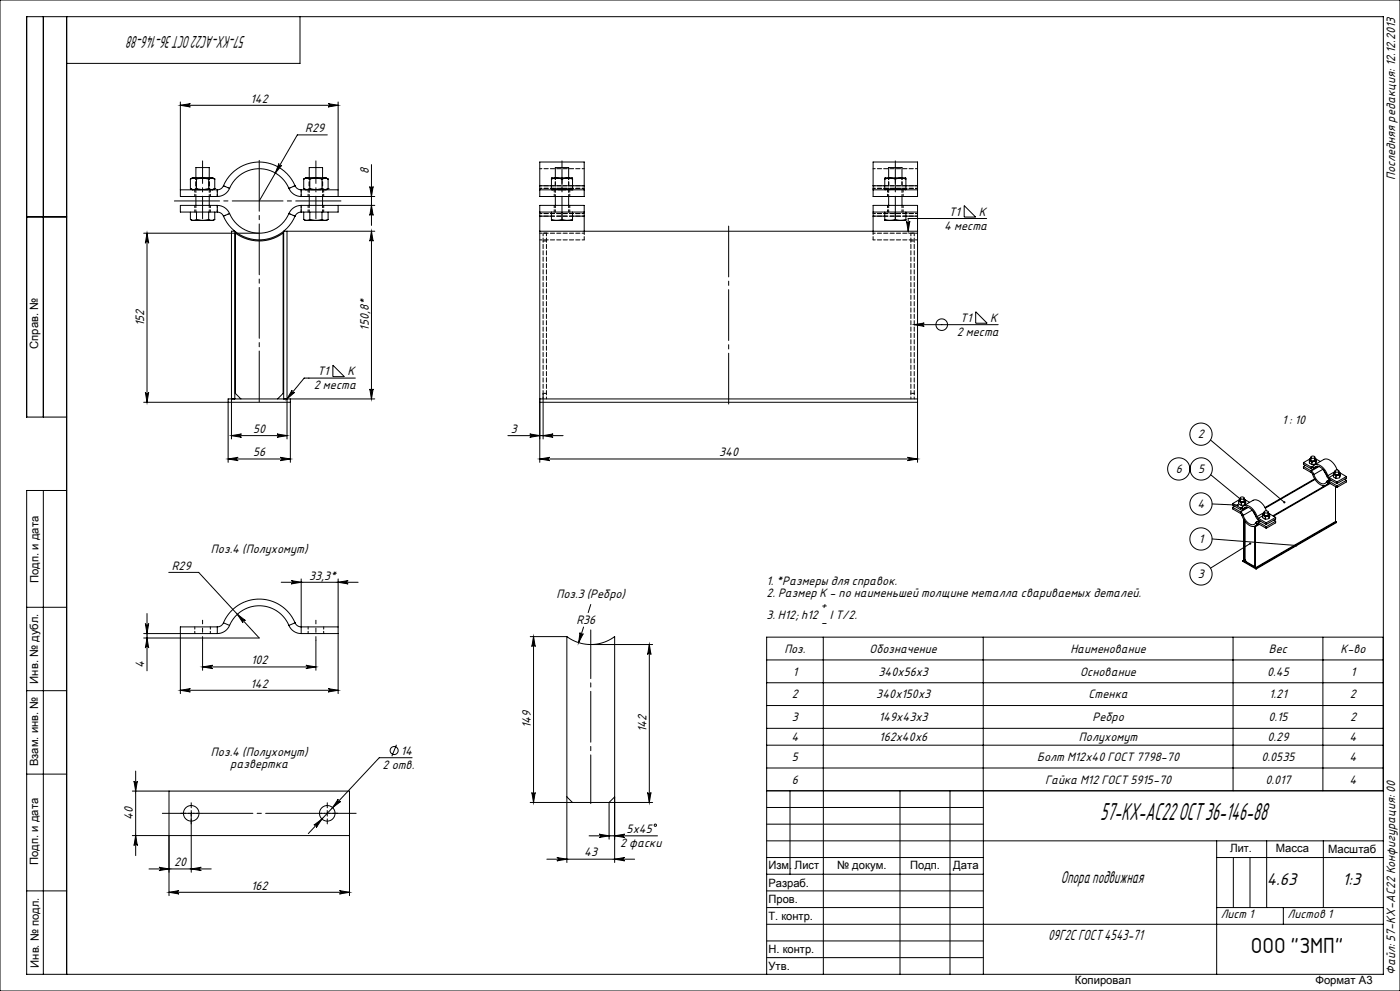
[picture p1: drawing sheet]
<svg xmlns="http://www.w3.org/2000/svg" width="420mm" height="297mm" viewBox="0 0 420 297" stroke-linecap="round" stroke-linejoin="round" font-family="sans-serif">
<g fill="none" stroke="#000" stroke-width=".3">
<path d="M0 0h420v297h-420zM13 5v120M20 5v287M90 5v14h-70M54.1 31.6l3-.5a.5 .5 0 0 0-.5 .5 .5 .5 0 0 0 .5 .5zM54.1 30.6v28.3h11.1M54.1 31.6h47.3M98.4 31.1l3 .5-3 .5a.5 .5 0 0 0 .5-.5 .5 .5 0 0 0-.5-.5zM101.4 30.6v28.3M54.1 56.9h11.1M57.1 53.7a5.3 5.3 0 0 1 3.4-.4h1.1a4.4 4.4 0 0 1 2.8 .4M57.1 53.7a1.62 1.62 0 0 1 1.8 0"/>
<path d="M57.1 56.5a1.62 1.62 0 0 0 1.8 0M57.1 56.5l.7 .4M57.1 53.7v2.8M58.8 53.3v-3.1h4v3.1M58.8 58.9v2.7M58.9 56.5a6.1 6.1 0 0 0 3.7 0M58.9 53.7a6.1 6.1 0 0 1 3.7 0M58.9 53.7v2.8M62.6 56.5a1.62 1.62 0 0 0 1.8 0M62.6 53.7a1.62 1.62 0 0 1 1.8 0M62.6 53.7v2.8M62.8 58.9v2.7"/>
<path d="M64.4 56.5l-.6 .4M64.4 53.7v2.8M65.2 56.9v2M67 55.7a2 2 0 0 1-1.8 1.2M67 55.7a11.7 11.7 0 0 1 10.8-7.1 11.7 11.7 0 0 1 10.7 7.1M67 55.7l1.9 .8M68.9 56.5a4 4 0 0 1-3.7 2.4M68.9 56.5a9.7 9.7 0 0 1 8.9-5.9 9.7 9.7 0 0 1 8.9 5.9M83.7 49a.5 .5 0 0 0 .2 .7 .5 .5 0 0 0 .6-.2l-1.9 2.4zM86.7 56.5a4 4 0 0 0 3.7 2.4M88.5 55.7a2 2 0 0 0 1.9 1.2M88.5 55.7l-1.8 .8"/>
<path d="M90.4 56.9v2M90.4 58.9h22M90.4 56.9h11M91.1 56.5a1.62 1.62 0 0 0 1.8 0M91.1 53.7a1.62 1.62 0 0 1 1.8 0M91.1 53.7a5.3 5.3 0 0 1 3.4-.4h1.1a4.4 4.4 0 0 1 2.8 .4M91.1 56.5l.7 .4M91.1 53.7v2.8M92.8 53.3v-3.1h4v3.1M92.8 58.9v2.7M92.9 53.7a6.1 6.1 0 0 1 3.7 0M92.9 56.5a6.1 6.1 0 0 0 3.7 0"/>
<path d="M92.9 53.7v2.8M96.6 56.5a1.62 1.62 0 0 0 1.8 0M96.6 53.7a1.62 1.62 0 0 1 1.8 0M96.6 53.7v2.8M96.8 58.9v2.7M98.2 40.4h-9l-11.4 19.8M98.4 56.5l-.6 .4M98.4 53.7v2.8M110.9 55.9a.5 .5 0 0 0 .5 .5 .5 .5 0 0 0 .5-.5l-.5 3zM111.4 49.3v18.3M161.9 55.7v1.2M161.9 55.7v-7.1h13.4v7.1"/>
<path d="M161.9 56.9v2h13.4v-2M161.9 56.9h13.4M161.9 55.7h3.5M165.4 53.7l.2-.4h6l.2 .4M165.4 53.7a4.6 4.6 0 0 1 3.2 0M165.4 56.5l.2 .4M165.4 56.5a4.6 4.6 0 0 0 3.2 0M165.4 53.7v2.8M166.6 53.3v-3.1h4v3.1M166.6 58.9v2.7M168.6 53.7a4.6 4.6 0 0 1 3.2 0M168.6 56.5a4.6 4.6 0 0 0 3.2 0"/>
<path d="M168.6 53.7v2.8M170.6 58.9v2.7M171.8 56.5l-.2 .4M171.8 53.7v2.8M171.8 55.7h3.5M175.3 55.7v1.2M261.9 55.7v1.2M261.9 55.7v-7.1h13.4v7.1M261.9 56.9v2h13.4v-2M261.9 56.9h13.4M261.9 55.7h3.5M265.4 56.5l.2 .4"/>
<path d="M265.4 56.5a4.6 4.6 0 0 0 3.2 0M265.4 53.7a4.6 4.6 0 0 1 3.2 0M265.4 53.7l.2-.4h6l.2 .4M265.4 53.7v2.8M266.6 53.3v-3.1h4v3.1M266.6 58.9v2.7M268.6 56.5a4.6 4.6 0 0 0 3.2 0M268.6 53.7a4.6 4.6 0 0 1 3.2 0M268.6 53.7v2.8M270.6 58.9v2.7M271.8 56.5l-.2 .4M271.8 53.7v2.8"/>
<path d="M271.8 55.7h3.5M275.3 55.7v1.2M8 65h12M43.1 69.9h34.7M44.1 69.9l.5 3a.5 .5 0 0 0-.5-.5 .5 .5 0 0 0-.5 .5zM44.1 69.9v50.7M57.1 65.8l.9 .3M57.1 63.6v2.2M58 66.1h2.8M58.9 65.8l-.9 .3M58.9 65.8l1.9 .3M58.9 63.6v2.2"/>
<path d="M60.8 66.1h2.7M62.6 65.8l.9 .3M62.6 65.8l-1.8 .3M62.6 63.6v2.2M64.4 65.8l-.9 .3M64.4 63.6v2.2M65.2 63.6a2 2 0 0 1 1.8 1.2M65.2 61.6a4 4 0 0 1 3.7 2.4M65.2 61.6h-11.1v2h11.1M65.2 61.6v2M67 64.8a11.7 11.7 0 0 0 10.8 7.1 11.7 11.7 0 0 0 10.7-7.1M68.9 64a9.7 9.7 0 0 0 8.9 5.9 9.7 9.7 0 0 0 8.9-5.9"/>
<path d="M68.9 64l-1.9 .8M86.1 69.3v62.3M86.7 64l1.8 .8M90.4 61.6a4 4 0 0 0-3.7 2.4M90.4 63.6a2 2 0 0 0-1.9 1.2M90.4 61.6v2M90.4 61.6h22M91.1 65.8l.9 .3M91.1 63.6v2.2M92 66.1h2.8M92.9 65.8l-.9 .3M92.9 65.8l1.9 .3"/>
<path d="M92.9 63.6v2.2M94.8 66.1h2.7M96.6 65.8l-1.8 .3M96.6 65.8l.9 .3M96.6 63.6v2.2M98.4 65.8l-.9 .3M98.4 63.6v2.2M101.4 61.6v2h-11M111.4 69.3v50.3M111.4 69.3l.5 3a.5 .5 0 0 0-.5-.5 .5 .5 0 0 0-.5 .5zM111.4 61.6l.5 3a.5 .5 0 0 0-.5-.5 .5 .5 0 0 0-.5 .5zM112.4 69.3h-27.3v50.3"/>
<path d="M161.9 63.6v1.2M161.9 64.8v4.5M161.9 63.6v-2h13.4v2M161.9 69.3v69.3M161.9 69.3h113.4M161.9 63.6h13.4M161.9 64.8h3.5M165.4 65.8l1.6 .3M165.4 65.8v.3h1.6M165.4 63.6v2.2M167 66.1h3.2M168.6 65.8l-1.6 .3"/>
<path d="M168.6 65.8l1.6 .3M168.6 63.6v2.2M171.8 65.8l-1.6 .3M171.8 65.8v.3h-1.6M171.8 63.6v2.2M171.8 64.8h3.5M175.3 63.6v1.2M175.3 64.8v4.5M261.9 63.6v1.2M261.9 64.8v4.5M261.9 63.6v-2h13.4v2M261.9 63.6h13.4"/>
<path d="M261.9 64.8h3.5M265.4 65.8l1.6 .3M265.4 65.8v.3h1.6M265.4 63.6v2.2M267 66.1h3.2M268.6 65.8l-1.6 .3M268.6 65.8l1.6 .3M268.6 63.6v2.2M271.8 65.8l-1.6 .3M271.8 65.8v.3h-1.6M271.8 63.6v2.2M271.8 64.8h3.5"/>
<path d="M272 66.3a.5 .5 0 0 0 .5 .5 .5 .5 0 0 0 .5-.5l-.5 3zM275.3 63.6v1.2M275.3 64.8v4.5M275.3 69.3v69.3M289.3 61.6l3.4 3.5h-3.4zM296 65.5h-23.5v3.8M274.3 97.3l3-.5a.5 .5 0 0 0-.5 .5 .5 .5 0 0 0 .5 .5zM274.3 97.3h25.2M292.7 93.4l3.5 3.5h-3.5zM43.6 117.6a.5 .5 0 0 0 .5 .4 .5 .5 0 0 0 .5-.4l-.5 3zM70.4 119.6v-50.3h-1v62.3M72.3 119.6l-1.7-1.7v-48.1a12 12 0 0 0 14.3 0v48.1l-1.6 1.7"/>
<path d="M87.1 119.6v19M87.6 116.9a.5 .5 0 0 0 .1 .7 .5 .5 0 0 0 .7 0l-2.3 2zM99.9 109.4l3.4 3.5h-3.4zM106.6 113.3h-15.3l-5.2 6.3M110.9 116.6a.5 .5 0 0 0 .5 .4 .5 .5 0 0 0 .5-.4l-.5 3zM112.4 119.6h-44v19M161.9 119.6h113.4M162.9 117.9v13.7M20 125h-12v-120h407v287h-407v-145h12M68.4 137.6l3-.5a.5 .5 0 0 0-.4 .5 .5 .5 0 0 0 .4 .5zM68.4 137.6h18.7M69.4 130.6l3-.5a.5 .5 0 0 0-.4 .5 .5 .5 0 0 0 .4 .5z"/>
<path d="M69.4 130.6h16.7M83.1 130.1l3 .5-3 .5a.5 .5 0 0 0 .5-.5 .5 .5 0 0 0-.5-.5zM84.1 137.1l3 .5-3 .5a.5 .5 0 0 0 .5-.5 .5 .5 0 0 0-.5-.5zM87.1 120.6h-44M152.4 130.6h16.5M158.9 130.1l3 .5-3 .5a.5 .5 0 0 0 .5-.5 .5 .5 0 0 0-.5-.5zM161.9 137.6h113.4M161.9 120.6h113.4M161.9 137.6l3-.5a.5 .5 0 0 0-.4 .5 .5 .5 0 0 0 .4 .5zM162.9 130.6l3-.5a.5 .5 0 0 0-.4 .5 .5 .5 0 0 0 .4 .5zM272.3 137.1l3 .5-3 .5a.5 .5 0 0 0 .4-.5 .5 .5 0 0 0-.4-.5zM363.1 131.9l22.2 18.6"/>
<path d="M391 139.8v.5l2.4 1.3M391 139.8l2.4 1.4M391 138.7v.4l2.4 1.4M391 138.7l2.4 1.3M391.6 139.5l-.6 .3M392.8 138l.8 .5M392.8 138v.7l.8 .5M393 137.5l-2 1.2M393.3 137.4a.51 .51 0 0 0-.3 .7 .51 .51 0 0 0 .7 .2h.4a.48 .48 0 0 0 .6-.3 .48 .48 0 0 0-.2-.6M393.3 137.4l-.5 .6M393.3 137v.9l.6 .2 .5-.2 .1-.9M393.3 136.9l.5-.2a.44 .44 0 0 1 .6 .1 .44 .44 0 0 1-.1 .6 .44 .44 0 0 1-.6 0l-.4-.2z"/>
<path d="M393.6 138.5v.7M393.8 139.9a1.72 1.72 0 0 1 2.9 .1l1.1 1.3 .5 1.3M393.8 139.9l-.4 .1M393.8 139.9l.4 .5M393.9 139.7l-.5 .3M394.3 139.3l2.8-1.6a3.4 3.4 0 0 1 3.8 2.6l.2 .5M394.5 137.4l.4 .3M394.5 137.4l1.6 .9M394.6 138.3l-1 .2M394.6 139l-1 .2M394.6 138.3v.7M394.9 137.7l-.3 .6"/>
<path d="M394.9 137.7l-.3 1.3M395.3 139.7l-1.1 .7M395.4 139.7l-1.4 .9M395.7 139.8l-2.3 1.4M13 147v145M363.2 142.3l8.9 7.3M363.6 151l7.8 .4M369.8 150.9l2.4 1.4M369.8 150.9v.5l2.4 1.3M369.8 152v.5l2.4 1.4M369.8 152l2.4 1.4M370.4 151.7l-.6 .3"/>
<path d="M371.6 150.3l.8 .4M371.6 150.3v.7l.8 .4M371.8 149.8l-2 1.1M372.1 149.3v.8l.6 .3 .5-.3 .1-.8M372.1 149.1l.5-.2a.44 .44 0 0 1 .6 .2 .44 .44 0 0 1-.1 .6 .44 .44 0 0 1-.6-.1l-.4-.2zM372.2 153.9l.4 .5M372.2 153.4l.8 1M372.2 152.3v.4M372.2 153.4v.5M372.4 150.7v.7M372.6 152.2a1.72 1.72 0 0 1 2.9 0l1.1 1.3 .5 1.3M372.6 152.2l-.4 .1"/>
<path d="M372.6 154.4a4 4 0 0 0 3.8 3.3l.7-.7M372.6 152.2l.4 .4M372.6 154.4h.4M372.7 152l-.5 .3M373 152.6a1.56 1.56 0 0 1 2.6 .3l1.1 1.9M373 152.6l-.4 .3-.4-.2M373 154.4a3.3 3.3 0 0 0 3.2 2.8l.5-.6M373.1 155.8l.2 .1v12.4l.4-.3M373.1 155.8v12.3M373.1 151.6l2.8-1.6a3.4 3.4 0 0 1 3.8 2.5l.2 .6M373.2 155.8h-.1M373.3 149.7l1.6 .9"/>
<path d="M373.4 150.6l-1 .1M373.4 151.3l-1 .1M373.4 150.6v.7M373.5 156.3v11.4l.4 .7 2.3 1.3 .2-.1M373.7 149.9l-.4-.3a.53 .53 0 0 1 .2 .8 .53 .53 0 0 1-.8 .1h-.2a.51 .51 0 0 1-.7-.2 .51 .51 0 0 1 .3-.7l-.5 .7M373.7 149.9l-.3 .7M373.7 149.9l-.3 1.4M374 152l-1 .6M374.2 152l-1.4 .8M374.5 152.1l-2.3 1.3M375.6 152.9l-2.6 1.5M375.9 153.2l.7 1.2"/>
<path d="M376.4 153.9l-.1 .1M376.4 157.8h-.1M376.5 154.1h-.1M376.6 157.9l-.2-.2v12.3M376.7 154.8l.8 1M376.7 156.6l.4 .4M376.7 154.8h.4M377.1 154.8l.4 .5M377.3 156.9l-.2 .1M377.5 157h-.4M377.5 156.5l-.5-.1-.3 .2M377.5 155.3l2.4 1.4"/>
<path d="M377.5 155.8l2.4 1.4M377.5 155.3v.5M377.5 156.5v.5M377.5 157l2.4 1.3M377.5 156.5l2.4 1.3M377.6 157l-1 .6M377.7 156l-.8 .4M377.8 157.2l-1.2 .7M378.1 156.2l-.6 .3M378.8 154.4l.8 .5M378.8 154.4v.7l.8 .5M378.8 154.6l-1.3 .7"/>
<path d="M379.3 153.8a.51 .51 0 0 0-.3 .7 .51 .51 0 0 0 .7 .2h.4a.48 .48 0 0 0 .6-.3 .48 .48 0 0 0-.2-.6M379.3 153.8l-.5 .6M379.3 153.4v.9l.6 .2 .5-.2 .1-.9M379.3 153.6l-2.2 1.2M379.3 153.3l.5-.2a.44 .44 0 0 1 .6 .1 .44 .44 0 0 1-.1 .6 .44 .44 0 0 1-.6 0l-.4-.2zM379.6 154.9v.7M379.9 156.7v.5M379.9 157.8v.5M380.5 153.8l.4 .3M380.5 153.8l2.2 1.3M380.6 154.7l-1 .2M380.6 155.4l-1 .2"/>
<path d="M380.6 154.7v.7M380.9 154.1l-.3 .6M380.9 154.1l-.3 1.3M382.1 155.9l.6 .3M382.7 156.2l-2.8 1.6M382.7 155.1l-2.8 1.6M382.7 155.1v.5l-2.8 1.6M382.7 156.2v.5l-2.8 1.6M393.4 141.6l.4 .6M393.4 141.2l.8 1M393.4 140v.5M393.4 141.2v.4"/>
<path d="M393.8 142.2a4 4 0 0 0 3.8 3.3l.7-.7M393.8 142.2h.4M394.2 142.2a3.3 3.3 0 0 0 3.2 2.7l.5-.5M394.2 140.4a1.56 1.56 0 0 1 2.6 .2l1.1 1.9M394.2 140.4l-.3 .2-.5-.1M394.4 143.5l-14.9 8.6M394.5 143.7l-14.9 8.6M396.9 140.7l-2.7 1.5M396.9 145.5v.4M397.1 141l.7 1.1M397.6 145.5l-15.7 9.1M397.9 142.5l.8 1.1"/>
<path d="M397.9 144.4l.4 .4M397.9 142.5l.4 .1M398.3 142.6l.4 .5M398.6 144.7l-.3 .1M398.7 144.2l-.4-.1-.4 .3M398.7 144.7l-.4 .1M398.7 144.7l2.4 1.4M398.7 143.1v.5M398.7 144.2v.5M398.7 144.2l2.4 1.4M398.7 143.1l2.4 1.4M398.7 143.6l2.4 1.3"/>
<path d="M398.8 144.8l-1 .6M398.9 143.7l-.8 .5M399 144.9l-16.9 9.8M399.3 143.9l-.6 .3M400 142.2l.8 .4M400 142.2v.7l.8 .4M400 142.3l-1.3 .8M400.5 141.2v.9l.6 .2 .6-.3v-.8M400.5 141.3l-2.2 1.3M400.5 141l.5-.2a.44 .44 0 0 1 .6 .2 .44 .44 0 0 1-.1 .6 .44 .44 0 0 1-.6-.1l-.3-.1zM400.7 156.3l-24.1 13.9v-12.3M400.7 145.8v10.5"/>
<path d="M400.7 156.3l.2 .1M400.8 142.6v.7M400.9 156.4l-24.1 13.9M400.9 156.4v.3l-24.1 13.8M401.1 144.5v.4M401.1 145.6v.5M401.7 141.6l2.2 1.2M401.9 142.5l-1.1 .1M401.9 143.2l-1.1 .1M401.9 142.5v.7M402.1 141.9l-.4-.4a.53 .53 0 0 1 .2 .8 .53 .53 0 0 1-.8 .2h-.1a.51 .51 0 0 1-.7-.3 .51 .51 0 0 1 .2-.7l-.5 .7M402.1 141.9l-.2 .6"/>
<path d="M402.1 141.9l-.2 1.3M403.3 143.6l.6 .4M403.9 144l-2.8 1.6M403.9 144v.5l-2.8 1.6M403.9 142.8v.5l-2.8 1.6M403.9 142.8l-2.8 1.7M50.6 171.5h9l18.2 19.7h-34.7M84.4 174.5h23M87.4 174l3 .5-3 .5a.5 .5 0 0 0 .4-.5 .5 .5 0 0 0-.4-.5zM90.4 173.5v16.4M101.4 174.5l3-.5a.5 .5 0 0 0-.4 .5 .5 .5 0 0 0 .4 .5zM101.4 173.5v34.4"/>
<path d="M363.6 161.5l25.2 2M372.9 168l3.9 2.3M372.9 168v.3l3.9 2.2M373.1 167.9l-.2 .1M375.1 162.9l-12 7.4M376.8 170.3v.2M8 182h12M43.1 189.9h22.1M43.6 186.9a.5 .5 0 0 0 .5 .5 .5 .5 0 0 0 .5-.5l-.5 3zM44.1 183.9v17.1M44.1 191.2l.5 3a.5 .5 0 0 0-.5-.5 .5 .5 0 0 0-.5 .5zM60.8 199.9l3-.5a.5 .5 0 0 0-.5 .5 .5 .5 0 0 0 .5 .5z"/>
<path d="M60.8 191.9v9M60.8 199.9h34M65.2 187.9h-11.1v20M65.2 187.9v2M67 186.7a2 2 0 0 1-1.8 1.2M67 186.7a11.7 11.7 0 0 1 10.8-7.2 11.7 11.7 0 0 1 10.7 7.2M67 186.7l1.9 .7M68.9 187.4a4 4 0 0 1-3.7 2.5M68.9 187.4a9.7 9.7 0 0 1 8.9-5.9 9.7 9.7 0 0 1 8.9 5.9M71.2 184.1l2.4 1.9a.5 .5 0 0 0-.7 0 .5 .5 0 0 0 0 .7zM86.7 187.4a4 4 0 0 0 3.7 2.5M88.5 186.7a2 2 0 0 0 1.9 1.2h11"/>
<path d="M88.5 186.7l-1.8 .7M90.4 189.9h11M91.8 199.4l3 .5-3 .5a.5 .5 0 0 0 .4-.5 .5 .5 0 0 0-.4-.5zM94.8 191.9v9M159.1 190.8h11M160.1 190.8v49.7M160.1 190.8l.5 3a.5 .5 0 0 0-.5-.5 .5 .5 0 0 0-.5 .5zM170.1 190.8a12 12 0 0 0 14.3 0v67.7M170.1 190.8v67.7M174 189.6a.5 .5 0 0 0 .3 .6 .5 .5 0 0 0 .7-.3l-1.4 2.7zM175.1 187.9l-1.5 4.7M177.2 181.2l-.8 2.4"/>
<path d="M177.2 193.2h18.6M194.8 193.2v47.3M194.8 193.2l.5 3a.5 .5 0 0 0-.5-.5 .5 .5 0 0 0-.5 .5zM230 197.8h185M247 191v101M295 191v101M369.9 191v46M396.9 191v46M415 191h-185v101M8 207h12M54.1 206.9l3-.5a.5 .5 0 0 0-.5 .5 .5 .5 0 0 0 .5 .5zM54.1 206.9h47.3"/>
<path d="M98.4 206.4l3 .5-3 .5a.5 .5 0 0 0 .5-.5 .5 .5 0 0 0-.5-.5zM230 204.6h185M230 211.4h185M230 218.3h185M8 232h12M39.7 237.1h65.1v31.3M40.2 234.1a.5 .5 0 0 0 .5 .5 .5 .5 0 0 0 .5-.5l-.5 3zM40.7 231.1v25.3M50.7 237.1v31.3M101.5 239.5a.5 .5 0 0 0 0 .7 .5 .5 0 0 0 .7 0l-2.4 1.8zM118.9 223.2l-1.3 3.5M123.6 227.1h-9.8l-21.3 22.7"/>
<path d="M159.6 237.5a.5 .5 0 0 0 .5 .5 .5 .5 0 0 0 .5-.5l-.5 3zM170.1 238.8l1.6 1.7M184.4 238.8l-1.7 1.7v11M194.3 237.5a.5 .5 0 0 0 .5 .5 .5 .5 0 0 0 .5-.5l-.5 3zM230 237h185M230 223.3h185M230 230.2h185M237 237v25M270 237v55M285 237v55M40.7 250.4l.5 3a.5 .5 0 0 0-.5-.5 .5 .5 0 0 0-.5 .5zM47.7 259.9l3 .5-3 .5a.5 .5 0 0 0 .5-.5 .5 .5 0 0 0-.5-.5z"/>
<path d="M56.5 243.8h1.7M57.4 242.9v18.5M94.2 247.3l2.4-1.8-1.7 2.5a.5 .5 0 0 0 0-.7 .5 .5 0 0 0-.7 0zM97.3 243.8h1.7M98.2 242.9v1.7M104.8 250.4h-65.1M159.1 240.5h36.7M164.1 257.5h26.3M167.1 257l3 .5-3 .5a.5 .5 0 0 0 .4-.5 .5 .5 0 0 0-.4-.5zM176.7 250.5h20.6M179.7 250l3 .5-3 .5a.5 .5 0 0 0 .5-.5 .5 .5 0 0 0-.5-.5zM184.4 257.5l3-.5a.5 .5 0 0 0-.5 .5 .5 .5 0 0 0 .5 .5z"/>
<path d="M184.4 250.5l3-.5a.5 .5 0 0 0-.5 .5 .5 .5 0 0 0 .5 .5zM230 257h65M230 242h65M230 247h65M230 252h185M365 252v40M365 257h50M370 257v15M375 257v15M380 252v20M397 252v20M8 267h12"/>
<path d="M44.7 260.4h18.7M50.7 267.4h54.1M50.7 267.4l3-.5a.5 .5 0 0 0-.5 .5 .5 .5 0 0 0 .5 .5zM57.4 260.4l3-.5a.5 .5 0 0 0-.5 .5 .5 .5 0 0 0 .5 .5zM101.8 266.9l3 .5-3 .5a.5 .5 0 0 0 .5-.5 .5 .5 0 0 0-.5-.5zM230 262h65M230 267h65M230 272h65M230 277h185M365 272h50M385 272v5M230 282h65"/>
<path d="M230 287h65"/>
<circle cx="282.5" cy="97.3" r="1.74"/>
<circle cx="360.3" cy="130.1" r="3.3"/>
<circle cx="353.6" cy="140.5" r="3.3"/>
<circle cx="360.3" cy="151" r="3.3"/>
<circle cx="360.4" cy="140.5" r="3.3"/>
<circle cx="360.3" cy="172" r="3.3"/>
<circle cx="360.3" cy="161.5" r="3.3"/>
<circle cx="118.2" cy="224.9" r="1.2"/>
<circle cx="57.4" cy="243.8" r="2.33"/>
<circle cx="98.2" cy="243.8" r="2.33"/>
<circle cx="196.6" cy="247.3" r=".34"/>
</g>
<path d="M55.7 243.8h-1.5M57.4 242.1v-1.5M57.4 245.4v1.5M59 243.8h1.5M96.5 243.8h-1.5M98.2 242.1v-1.5M98.2 245.4v1.5M99.8 243.8h1.5" fill="none" stroke="#000" stroke-width=".3" stroke-dasharray="15.2 1.3 1.3 1.3"/>
<path d="M218.6 67.3v54.3" fill="none" stroke="#000" stroke-width=".3" stroke-dasharray="15.2 1.3 1.3 1.3" stroke-dashoffset="-.5"/>
<path d="M60.8 65.6v-17.4M94.8 65.6v-17.4M168.6 65.6v-17.4M268.6 65.6v-17.4" fill="none" stroke="#000" stroke-width=".3" stroke-dasharray="15.2 1.3 1.3 1.3" stroke-dashoffset="8.5"/>
<path d="M106.8 243.8h-58.1" fill="none" stroke="#000" stroke-width=".3" stroke-dasharray="15.2 1.3 1.3 1.3" stroke-dashoffset="7.1"/>
<path d="M177.2 240.8v-52" fill="none" stroke="#000" stroke-width=".3" stroke-dasharray="15.2 1.3 1.3 1.3" stroke-dashoffset=".6"/>
<path d="M60.8 191.9v-6M94.8 191.9v-6" fill="none" stroke="#000" stroke-width=".3" stroke-dasharray="15.2 1.3 1.3 1.3" stroke-dashoffset="14.1"/>
<path d="M77.8 47v74.6" fill="none" stroke="#000" stroke-width=".3" stroke-dasharray="15.2 1.3 1.3 1.3" stroke-dashoffset="-1.1"/>
<path d="M52.3 60.2h50" fill="none" stroke="#000" stroke-width=".3" stroke-dasharray="15.2 1.3 1.3 1.3" stroke-dashoffset="1.7"/>
<g fill="#000">
<path d="M83.7 49l-1.1 2.9 1.9-2.4a.5 .5 0 0 1-.6 .2 .5 .5 0 0 1-.2-.7zM54.1 31.6l3-.5a.5 .5 0 0 0-.5 .5 .5 .5 0 0 0 .5 .5zM98.4 31.1l3 .5-3 .5a.5 .5 0 0 0 .5-.5 .5 .5 0 0 0-.5-.5zM68.4 137.6l3-.5a.5 .5 0 0 0-.4 .5 .5 .5 0 0 0 .4 .5zM84.1 137.1l3 .5-3 .5a.5 .5 0 0 0 .5-.5 .5 .5 0 0 0-.5-.5zM161.9 137.6l3-.5a.5 .5 0 0 0-.4 .5 .5 .5 0 0 0 .4 .5zM272.3 137.1l3 .5-3 .5a.5 .5 0 0 0 .4-.5 .5 .5 0 0 0-.4-.5zM54.1 206.9l3-.5a.5 .5 0 0 0-.5 .5 .5 .5 0 0 0 .5 .5zM98.4 206.4l3 .5-3 .5a.5 .5 0 0 0 .5-.5 .5 .5 0 0 0-.5-.5zM71.2 184.1l1.7 2.6a.5 .5 0 0 1 0-.7 .5 .5 0 0 1 .7 0zM94.2 247.3a.5 .5 0 0 1 .7 0 .5 .5 0 0 1 0 .7l1.7-2.5zM101.5 239.5l-1.7 2.5 2.4-1.8a.5 .5 0 0 1-.7 0 .5 .5 0 0 1 0-.7zM50.7 267.4l3-.5a.5 .5 0 0 0-.5 .5 .5 .5 0 0 0 .5 .5zM101.8 266.9l3 .5-3 .5a.5 .5 0 0 0 .5-.5 .5 .5 0 0 0-.5-.5zM174 189.6l-.4 3 1.4-2.7a.5 .5 0 0 1-.7 .3 .5 .5 0 0 1-.3-.6z"/>
<path d="M111.4 69.3l.5 3a.5 .5 0 0 0-.5-.5 .5 .5 0 0 0-.5 .5zM110.9 116.6a.5 .5 0 0 0 .5 .4 .5 .5 0 0 0 .5-.4l-.5 3zM110.9 55.9a.5 .5 0 0 0 .5 .5 .5 .5 0 0 0 .5-.5l-.5 3zM111.4 61.6l.5 3a.5 .5 0 0 0-.5-.5 .5 .5 0 0 0-.5 .5zM43.6 186.9a.5 .5 0 0 0 .5 .5 .5 .5 0 0 0 .5-.5l-.5 3zM44.1 191.2l.5 3a.5 .5 0 0 0-.5-.5 .5 .5 0 0 0-.5 .5zM40.2 234.1a.5 .5 0 0 0 .5 .5 .5 .5 0 0 0 .5-.5l-.5 3zM40.7 250.4l.5 3a.5 .5 0 0 0-.5-.5 .5 .5 0 0 0-.5 .5zM194.8 193.2l.5 3a.5 .5 0 0 0-.5-.5 .5 .5 0 0 0-.5 .5zM194.3 237.5a.5 .5 0 0 0 .5 .5 .5 .5 0 0 0 .5-.5l-.5 3z"/>
<path d="M43.6 117.6a.5 .5 0 0 0 .5 .4 .5 .5 0 0 0 .5-.4l-.5 3zM44.1 69.9l.5 3a.5 .5 0 0 0-.5-.5 .5 .5 0 0 0-.5 .5zM159.6 237.5a.5 .5 0 0 0 .5 .5 .5 .5 0 0 0 .5-.5l-.5 3zM160.1 190.8l.5 3a.5 .5 0 0 0-.5-.5 .5 .5 0 0 0-.5 .5z"/>
<path d="M87.6 116.9a.5 .5 0 0 0 .1 .7 .5 .5 0 0 0 .7 0l-2.3 2zM272 66.3a.5 .5 0 0 0 .5 .5 .5 .5 0 0 0 .5-.5l-.5 3zM274.3 97.3l3-.5a.5 .5 0 0 0-.5 .5 .5 .5 0 0 0 .5 .5zM385.1 150.3v.5h.5l-.3-.3 .3 .3-.1-.5zM371.9 149.3v.5l.4 .1-.2-.3 .3 .2v-.4zM371.1 151.2l.1 .5 .4-.2 .1-.1h-.3h.3l-.2-.3zM388.6 163.3v.4h.5l.1-.2h-.4h.4l-.2-.3zM374.8 162.7a.33 .33 0 0 0 0 .4 .33 .33 0 0 0 .4 .1 .33 .33 0 0 0 .1-.5l-.2 .2 .2-.2z"/>
<path d="M69.4 130.6l3-.5a.5 .5 0 0 0-.4 .5 .5 .5 0 0 0 .4 .5zM83.1 130.1l3 .5-3 .5a.5 .5 0 0 0 .5-.5 .5 .5 0 0 0-.5-.5zM167.1 257l3 .5-3 .5a.5 .5 0 0 0 .4-.5 .5 .5 0 0 0-.4-.5zM184.4 257.5l3-.5a.5 .5 0 0 0-.5 .5 .5 .5 0 0 0 .5 .5zM179.7 250l3 .5-3 .5a.5 .5 0 0 0 .5-.5 .5 .5 0 0 0-.5-.5zM184.4 250.5l3-.5a.5 .5 0 0 0-.5 .5 .5 .5 0 0 0 .5 .5z"/>
<path d="M162.9 130.6l3-.5a.5 .5 0 0 0-.4 .5 .5 .5 0 0 0 .4 .5zM158.9 130.1l3 .5-3 .5a.5 .5 0 0 0 .5-.5 .5 .5 0 0 0-.5-.5zM101.4 174.5l3-.5a.5 .5 0 0 0-.4 .5 .5 .5 0 0 0 .4 .5zM87.4 174l3 .5-3 .5a.5 .5 0 0 0 .4-.5 .5 .5 0 0 0-.4-.5zM91.8 199.4l3 .5-3 .5a.5 .5 0 0 0 .4-.5 .5 .5 0 0 0-.4-.5zM60.8 199.9l3-.5a.5 .5 0 0 0-.5 .5 .5 .5 0 0 0 .5 .5zM57.4 260.4l3-.5a.5 .5 0 0 0-.5 .5 .5 .5 0 0 0 .5 .5zM47.7 259.9l3 .5-3 .5a.5 .5 0 0 0 .5-.5 .5 .5 0 0 0-.5-.5z"/>
</g>
<path d="M57.8 56.9h6M57.8 53.3h6M91.8 56.9h6M91.8 53.3h6M162.9 72.2h1M163.9 69.8h-1M273.3 72.2h1M274.3 69.8h-1M163.9 117.9h-1M274.3 117.9h-1" fill="none" stroke="#000" stroke-width=".3" stroke-dasharray="1.3 .6" stroke-dashoffset=".5"/>
<path d="M57.1 56.5h.1M58.9 53.7l-.4-.2M58.9 56.5h.1M62.6 56.5h.1M64.4 56.5h.1M64.4 53.7l-.4-.2M91.1 56.5h.1M92.9 56.5h.1M96.6 56.5h.1M98.4 56.5h.1M165.6 56.9h.1M171.6 56.9h.1" fill="none" stroke="#000" stroke-width=".3" stroke-dasharray="1.3 .6"/>
<g fill="none" stroke="#000" stroke-width=".3" stroke-dasharray="1.3 .6" stroke-dashoffset=".6">
<path d="M58.4 56.9v2M63.1 58.9v-2M65.2 58.9v-2M68.9 56.5l-1.9-.8M86.7 56.5l1.8-.8M90.4 58.9v-2M92.4 56.9v2M97.1 58.9v-2M161.9 56.5h13.4M161.9 55.7h13.4M166.3 56.9v2M170.9 58.9v-2"/>
<path d="M175.3 50.6h-13.4M261.9 56.5h13.4M261.9 55.7h13.4M266.3 56.9v2M270.9 58.9v-2M275.3 50.6h-13.4M58.4 61.6v2M58.8 61.6v2M62.8 63.6v-2M63.1 63.6v-2M65.2 61.6v2M68.9 64l-1.9 .8"/>
<path d="M86.7 64l1.8 .8M90.4 61.6v2M92.4 61.6v2M92.8 61.6v2M96.8 63.6v-2M97.1 63.6v-2M161.9 71.9h13.4M161.9 69.9h13.4M166.3 61.6v2M166.6 61.6v2M170.6 63.6v-2M170.9 63.6v-2"/>
<path d="M175.3 64h-13.4M175.3 64.8h-13.4M261.9 71.9h13.4M261.9 69.9h13.4M266.3 61.6v2M266.6 61.6v2M270.6 63.6v-2M270.9 63.6v-2M275.3 64h-13.4M275.3 64.8h-13.4M58.4 187.9v2M63.1 189.9v-2"/>
<path d="M92.4 187.9v2M97.1 189.9v-2"/>
</g>
<g fill="none" stroke="#000" stroke-width=".3" stroke-dasharray="1.3 .6" stroke-dashoffset=".7">
<path d="M58.8 53.3v3.6M58.8 53.3v5.6M62.8 56.9v-3.6M62.8 58.9v-5.6M92.8 53.3v3.6M92.8 53.3v5.6M96.8 56.9v-3.6M96.8 58.9v-5.6M166.6 53.3v3.6M166.6 53.3v5.6M170.6 56.9v-3.6M170.6 58.9v-5.6"/>
<path d="M266.6 53.3v3.6M266.6 53.3v5.6M270.6 56.9v-3.6M270.6 58.9v-5.6"/>
</g>
<path d="M57.1 56.5l.7 .4M57.8 53.3l-.7 .4M63.8 56.9l.6-.4M64.4 53.7l-.6-.4M91.1 56.5l.7 .4M91.8 53.3l-.7 .4M97.8 56.9l.6-.4M98.4 53.7l-.6-.4M162.9 69.8v48.1M163.9 69.8v48.1M273.3 69.8v48.1M274.3 69.8v48.1" fill="none" stroke="#000" stroke-width=".3" stroke-dasharray="1.3 .6" stroke-dashoffset=".4"/>
<path d="M165.6 56.9h3M168.6 56.9h3" fill="none" stroke="#000" stroke-width=".3" stroke-dasharray="1.3 .6" stroke-dashoffset=".1"/>
<path d="M162.9 117.9v1.7M163.9 117.9v1.7M273.3 117.9v1.7M274.3 117.9v1.7" fill="none" stroke="#000" stroke-width=".3" stroke-dasharray="1.3 .6" stroke-dashoffset=".8"/>
<path d="M165.4 55.7h6.4M265.4 55.7h6.4M171.8 64.8h-6.4M175.3 69.3v2.6M261.9 69.3v2.6M271.8 64.8h-6.4" fill="none" stroke="#000" stroke-width=".3" stroke-dasharray="1.3 .6" stroke-dashoffset=".3"/>
<text font-size="7.3" x="330.1" y="245.9">57-КХ-АС22 ОСТ 36-146-88</text>
<text font-size="6.3" x="375.2" y="285.5">ООО &quot;ЗМП&quot;</text>
<g font-size="5.1">
<text x="73.7" y="10.7" transform="rotate(-180 73.7 10.7)">57-КХ-АС22 ОСТ 36-146-88</text>
<text x="318.3" y="264.5">Опора подвижная</text>
<text x="380.1" y="265.3">4.63</text>
<text x="402.8" y="265.3">1:3</text>
</g>
<text font-size="4.4" x="314.4" y="281.8">09Г2С ГОСТ 4543-71</text>
<g font-size="3.7">
<text x="75.2" y="30.7">142</text>
<text x="91.6" y="39.6">R29</text>
<text x="110.6" y="52" transform="rotate(-90 110.6 52)">8</text>
<text x="418.5" y="54.1" transform="rotate(-90 418.5 54.1)">Последняя редакция: 12.12.2013</text>
<text x="284.6" y="64.7">Т1</text>
<text x="293.6" y="64.7">К</text>
<text x="283.3" y="68.8">4 места</text>
<text x="43.3" y="97.7" transform="rotate(-90 43.3 97.7)">152</text>
<text x="110.6" y="99.1" transform="rotate(-90 110.6 99.1)">150,8*</text>
<text x="287" y="100.7">2 места</text>
<text x="288.1" y="96.5">Т1</text>
<text x="297.1" y="96.5">К</text>
<text x="95.2" y="112.5">Т1</text>
<text x="104.2" y="112.5">К</text>
<text x="94.2" y="116.7">2 места</text>
<text x="76" y="129.7">50</text>
<text x="153.2" y="129.7">3</text>
<text x="359.4" y="131.4">2</text>
<text x="384.6" y="126.9">1 : 10</text>
<text x="76" y="136.7">56</text>
<text x="215.7" y="136.7">340</text>
<text x="352.7" y="141.8">6</text>
<text x="359.4" y="141.8">5</text>
<text x="359.2" y="152.3">4</text>
<text x="63.3" y="165.7">Поз.4 (Полухомут)</text>
<text x="359.6" y="162.8">1</text>
<text x="51.5" y="170.7">R29</text>
<text x="92.7" y="173.7">33,3*</text>
<text x="359.4" y="173.3">3</text>
<text x="166.9" y="179.2">Поз.3 (Ребро)</text>
<text x="229.9" y="175.4">1. *Размеры для справок.</text>
<text x="229.9" y="179">2. Размер К - по наименьшей толщине металла свариваемых деталей.</text>
<text x="229.9" y="185.4">3. H12; h12</text>
<text x="246.2" y="182.5">+</text>
<text x="249" y="185.4">I T/2.</text>
<text x="172.9" y="187.1">R36</text>
<text x="246.2" y="187.5">-</text>
<text x="235.3" y="195.7">Поз.</text>
<text x="260.9" y="195.7">Обозначение</text>
<text x="321.1" y="195.7">Наименование</text>
<text x="380.7" y="195.7">Вес</text>
<text x="402.2" y="195.7">К-во</text>
<text x="43.3" y="200.2" transform="rotate(-90 43.3 200.2)">4</text>
<text x="75.3" y="199.1">102</text>
<text x="237.8" y="202.5">1</text>
<text x="263.5" y="202.5">340х56х3</text>
<text x="324.1" y="202.5">Основание</text>
<text x="380.1" y="202.5">0.45</text>
<text x="405.3" y="202.5">1</text>
<text x="75.2" y="206.1">142</text>
<text x="237.6" y="209.3">2</text>
<text x="262.9" y="209.3">340х150х3</text>
<text x="326.6" y="209.3">Стенка</text>
<text x="380.8" y="209.3">1.21</text>
<text x="405" y="209.3">2</text>
<text x="159.2" y="218.2" transform="rotate(-90 159.2 218.2)">149</text>
<text x="194" y="219.5" transform="rotate(-90 194 219.5)">142</text>
<text x="237.6" y="216.2">3</text>
<text x="263.7" y="216.2">149х43х3</text>
<text x="327.7" y="216.2">Ребро</text>
<text x="380.5" y="216.2">0.15</text>
<text x="405" y="216.2">2</text>
<text x="63.3" y="226.5">Поз.4 (Полухомут)</text>
<text x="120.2" y="226.3">14</text>
<text x="237.5" y="222.1">4</text>
<text x="263.8" y="222.1">162х40х6</text>
<text x="323.7" y="222.1">Полухомут</text>
<text x="380.3" y="222.1">0.29</text>
<text x="404.9" y="222.1">4</text>
<text x="69.1" y="230">развертка</text>
<text x="114.8" y="230.4">2 отв.</text>
<text x="237.6" y="228">5</text>
<text x="311.2" y="228">Болт M12x40 ГОСТ 7798-70</text>
<text x="378.4" y="228">0.0535</text>
<text x="404.9" y="228">4</text>
<text x="237.6" y="234.9">6</text>
<text x="313.5" y="234.9">Гайка M12 ГОСТ 5915-70</text>
<text x="379.6" y="234.9">0.017</text>
<text x="404.9" y="234.9">4</text>
<text x="39.9" y="245.7" transform="rotate(-90 39.9 245.7)">40</text>
<text x="188" y="249.7">5x45</text>
<text x="175.3" y="256.7">43</text>
<text x="186.1" y="253.8">2 фаски</text>
<text x="52.2" y="259.6">20</text>
<text x="75.3" y="266.6">162</text>
<text x="418.5" y="292.1" transform="rotate(-90 418.5 292.1)">Файл: 57-КХ-АС22 Конфигурация: 00</text>
</g>
<g font-size="3.6">
<text x="366.2" y="275.3">Лист 1</text>
<text x="386.3" y="275.2">Листов 1</text>
</g>
<g font-size="3.4">
<text x="11.5" y="104.5" transform="rotate(-90 11.5 104.5)">Справ. №</text>
<text x="11.6" y="174.7" transform="rotate(-90 11.6 174.7)">Подп. и дата</text>
<text x="11.4" y="204.9" transform="rotate(-90 11.4 204.9)">Инв. № дубл.</text>
<text x="11.4" y="229.6" transform="rotate(-90 11.4 229.6)">Взам. инв. №</text>
<text x="369" y="255.5">Лит.</text>
<text x="382.8" y="255.5">Масса</text>
<text x="398.4" y="255.8">Масштаб</text>
<text x="11.4" y="259.2" transform="rotate(-90 11.4 259.2)">Подп. и дата</text>
<text x="230.5" y="260.4">Изм.</text>
<text x="238.4" y="260.4">Лист</text>
<text x="251.1" y="260.4">№ докум.</text>
<text x="273" y="260.4">Подп.</text>
<text x="286" y="260.4">Дата</text>
<text x="230.5" y="265.7">Разраб.</text>
<text x="230.5" y="275.7">Т. контр.</text>
<text x="230.6" y="270.7">Пров.</text>
<text x="230.6" y="285.7">Н. контр.</text>
<text x="11.6" y="290" transform="rotate(-90 11.6 290)">Инв. № подл.</text>
<text x="230.6" y="290.8">Утв.</text>
<text x="322.5" y="295">Копировал</text>
<text x="394.6" y="295">Формат А3</text>
</g>
</svg>
